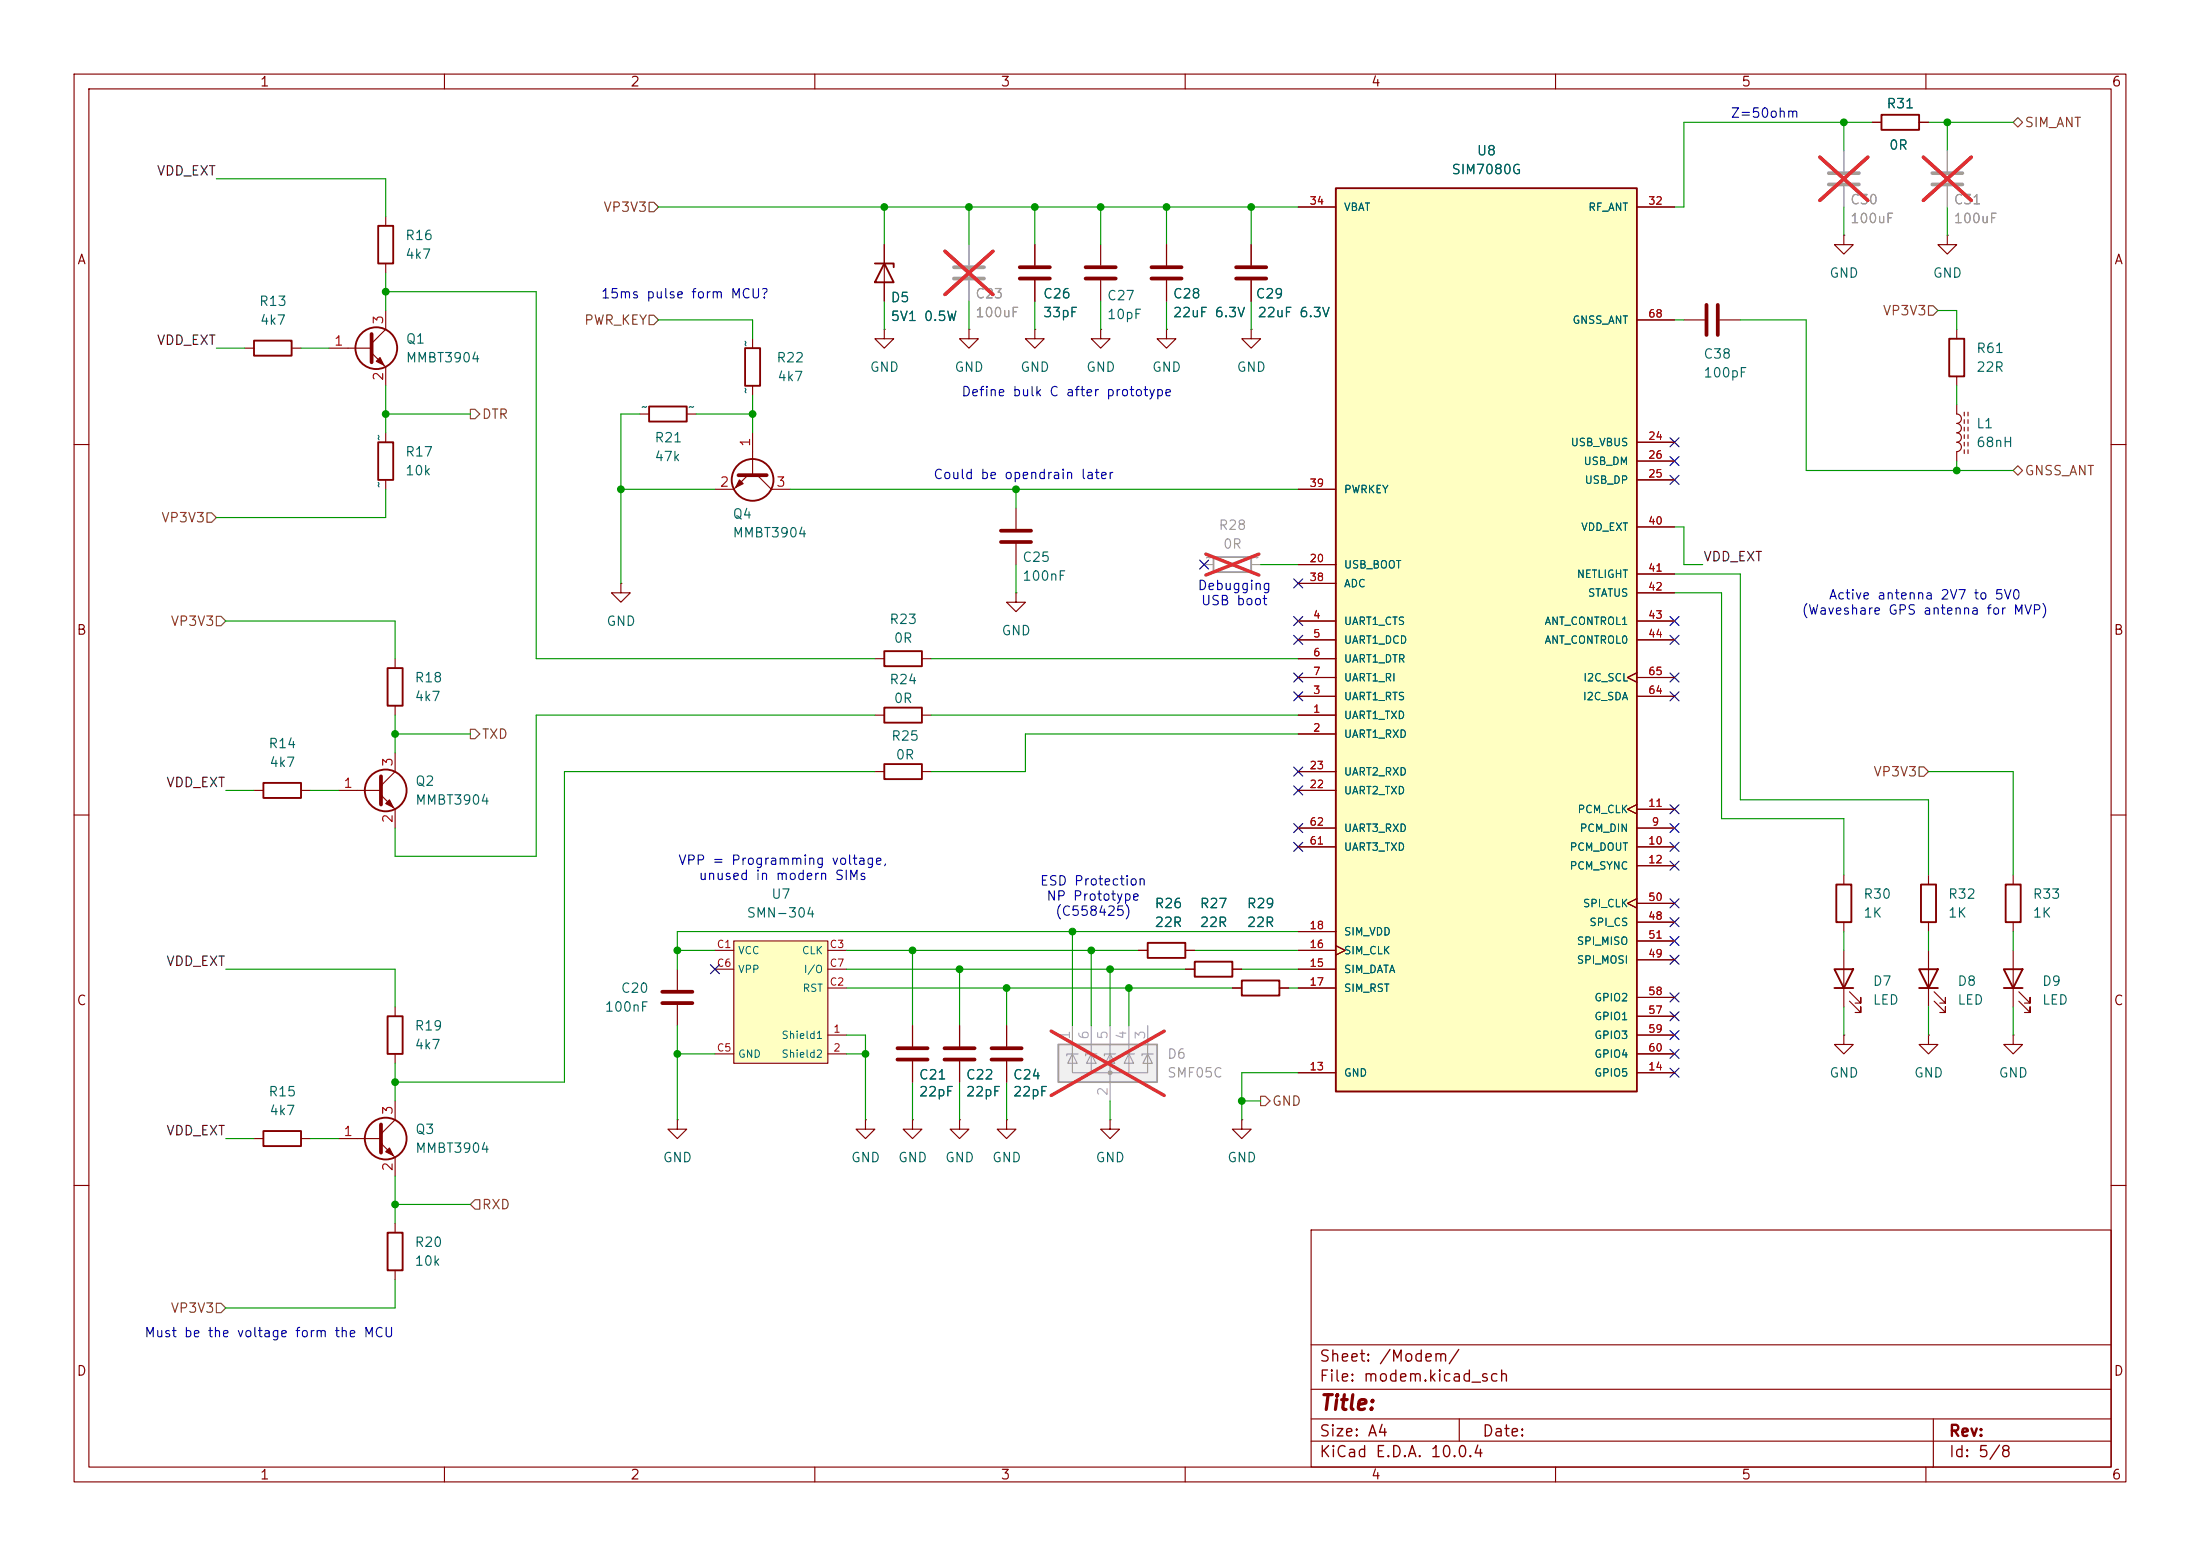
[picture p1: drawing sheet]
<svg xmlns="http://www.w3.org/2000/svg" width="297mm" height="210mm" viewBox="0 0 297 210" stroke-linecap="round" stroke-linejoin="round" font-family="sans-serif">
<g fill="none" stroke="#840000" stroke-width=".15">
<path d="M10 10h277v190h-277zM12 12h273v186h-273zM60 10v2M110 10v2M160 10v2M210 10v2M252.7 16.5h1.3M259.1 16.5h1.2M260 10v2M52.1 29.2v1.3M52.1 35.6v1.2M248.9 31.8v1.2h1.3l-1.3 1.3-1.3-1.3h1.3"/>
<path d="M248.9 31.8h.1M262.9 31.8v1.2h1.3l-1.3 1.3-1.3-1.3h1.3M262.9 31.8h.1M33 47h1.3M39.4 47h1.2M44.4 47h5.8M50.2 47.6l1.9 1.9v2.6M52.1 41.9v2.6l-1.9 1.9M101.6 58.4v5.7M130.8 44.5v1.2h1.3l-1.3 1.3-1.3-1.3h1.3M130.8 44.5h.1M139.7 44.5v1.2h1.3l-1.3 1.3-1.3-1.3h1.3"/>
<path d="M139.7 44.5h.1M148.6 44.5v1.2h1.3l-1.3 1.3-1.3-1.3h1.3M148.6 44.5h.1M157.5 44.5v1.2h1.2l-1.2 1.3-1.3-1.3h1.3M157.5 44.5h.1M168.9 44.5v1.2h1.3l-1.3 1.3-1.3-1.3h1.3M168.9 44.5h.1M10 60h2M101 64.1l-1.9 1.9h-2.6M102.2 64.1l1.9 1.9h2.6M285 60h2M10 110h2"/>
<path d="M45.7 106.7h5.7M51.4 107.3l1.9 1.9v2.6M53.3 101.6v2.5l-1.9 1.9M285 110h2M91.4 130.8v2.8M91.4 135.6v2.8M135.9 138.4v2.8M248.9 139.7v1.3h1.3l-1.3 1.2-1.3-1.2h1.3M248.9 139.7h.1M248.9 128.3v7.6M249.7 135.1l1.5 1.6v-.8v.8h-.8M249.7 133.9l1.5 1.5v-.8v.8h-.8"/>
<path d="M260.3 139.7v1.3h1.3l-1.3 1.2-1.2-1.2h1.2M260.3 139.7h.1M260.3 128.3v7.6M261.1 135.1l1.5 1.6v-.8v.8h-.7M261.1 133.9l1.5 1.5v-.8v.8h-.7M91.4 151.1v1.3h1.3l-1.3 1.3-1.2-1.3h1.2M91.4 151.1h.1M135.9 143.3v2.8M10 160h2M177 166h108v32h-108zM285 160h2M60 198v2"/>
<path d="M110 198v2M160 198v2M177 194.5h108M177 191.5h108M177 187.5h108M177 181.5h108M197 191.5v3M210 198v2M260 198v2M261 191.5v6.5"/>
</g>
<path d="M50.2 45.1v3.8M99.7 64.1h3.8M51.4 104.8v3.8M89.4 133.9h4.1M89.4 135.4h4.1M133.9 141.5h4M133.9 143h4" fill="none" stroke="#840000" stroke-width=".51"/>
<g fill="none" stroke="#840000" stroke-width=".25">
<path d="M254 15.5h5.1v2h-5.1zM51.1 30.5h2v5.1h-2zM34.3 46h5.1v2h-5.1zM247.6 130.8h2.6l-1.3 2.6zM247.6 133.4h2.6M259.1 130.8h2.5l-1.3 2.6zM259.1 133.4h2.5"/>
<circle cx="50.8" cy="47" r="2.82"/>
<circle cx="101.6" cy="64.8" r="2.82"/>
<circle cx="52.1" cy="106.7" r="2.82"/>
</g>
<path d="M246.9 23.4h4.1M246.9 24.9h4.1" fill="none" stroke="#a1a1a1" stroke-width=".51"/>
<path d="M248.9 20.3v2.8M248.9 25.1v2.8" fill="none" stroke="#a1a1a1" stroke-width=".15"/>
<path d="M245.7 21.2l6.5 5.9M252.2 21.2l-6.5 5.9" fill="none" stroke="#e12e31" stroke-width=".46"/>
<g fill="#840000" stroke="#840000" stroke-width=".15">
<path d="M52.1 108.5l.5-.5 .5 1z"/>
<path d="M51.3 48.3l.5 1-1-.5z"/>
<path d="M99.8 64.8l.5 .5-1 .5z"/>
</g>
<path d="M180.3 25.4h40.7v121.9h-40.7z" fill="#ffffc2"/>
<g fill="none" stroke="#840000" stroke-width=".25">
<path d="M180.3 25.4h40.7v121.9h-40.7zM51.1 59.7h2v5.1h-2zM100.6 47h2v5.1h-2zM263.1 45.7h2.1v5.1h-2.1zM52.3 90.2h2.1v5.1h-2.1zM52.3 137.2h2.1v5h-2.1z"/>
<circle cx="52.1" cy="153.7" r="2.82"/>
</g>
<g fill="none" stroke="#840000" stroke-width=".15">
<path d="M175.3 27.9h5M221 27.9h5.1M52.1 58.4v1.3M101.6 45.7v1.3M101.6 52.1v1.2M221 59.7h5.1M221 43.2h5.1M264.2 54.6v1.3a.63 .63 0 0 1 .6 .6 .63 .63 0 0 1-.6 .6 .64 .64 0 0 1 .6 .7 .64 .64 0 0 1-.6 .6 .64 .64 0 0 1 .6 .6 .64 .64 0 0 1-.6 .7M264.2 59.7a.63 .63 0 0 1 .6 .6 .63 .63 0 0 1-.6 .7v1.2M264.2 44.5v1.2M264.2 50.8v1.3M265.2 55.6v.5"/>
<path d="M265.2 56.6v.6M265.2 57.7v.5M265.2 58.7v.5M265.2 59.7v.5M265.7 55.6v.5M265.7 56.6v.6M265.7 57.7v.5M265.7 58.7v.5M265.7 59.7v.5M52.1 64.8v1.2M83.8 78.7v1.3h1.3l-1.3 1.3-1.3-1.3h1.3M83.8 78.7h.1"/>
<path d="M175.3 76.2h5M175.3 78.7h5M175.3 66h5M221 64.8h5.1M221 62.2h5.1M221 71.1h5.1M221 77.5h5.1M265.2 60.7v.5M265.7 60.7v.5M53.3 88.9v1.3M53.3 95.3v1.2M175.3 96.5h5"/>
<path d="M175.3 99.1h5M175.3 94h5M175.3 83.8h5M175.3 86.4h5M175.3 88.9h5M175.3 91.4h5M221 90.8l-1.3 .6 1.3 .7M221 94h5.1M221 83.8h5.1M221 86.4h5.1M221 91.4h5.1M221 80h5.1"/>
<path d="M175.3 111.8h5M175.3 114.3h5M175.3 106.7h5M175.3 104.1h5M221 108.6l-1.3 .6 1.3 .7M221 111.8h5.1M221 114.3h5.1M221 109.2h5.1M221 116.8h5.1M53.3 135.9v1.3M129.5 138.4v2.8M175.3 130.8h5"/>
<path d="M175.3 128.3h5M175.3 133.4h5M175.3 125.7h5M180.3 127.6l1.3 .7-1.3 .6M221 121.3l-1.3 .6 1.3 .7M221 124.5h5.1M221 129.5h5.1M221 121.9h5.1M221 127h5.1M221 137.2h5.1M221 134.6h5.1M221 139.7h5.1"/>
<path d="M45.7 153.7h5.7M51.4 154.3l1.9 1.9v2.6M53.3 142.2v1.3M53.3 148.6v2.5l-1.9 1.9M129.5 143.3v2.8M175.3 144.8h5M221 144.8h5.1M221 142.2h5.1"/>
</g>
<path d="M260.9 23.4h4M260.9 24.9h4" fill="none" stroke="#a1a1a1" stroke-width=".51"/>
<path d="M262.9 20.3v2.8M262.9 25.1v2.8" fill="none" stroke="#a1a1a1" stroke-width=".15"/>
<path d="M259.7 21.2l6.4 5.9M266.1 21.2l-6.4 5.9" fill="none" stroke="#e12e31" stroke-width=".46"/>
<path d="M51.4 151.8v3.8M127.5 141.5h4.1M127.5 143h4.1" fill="none" stroke="#840000" stroke-width=".51"/>
<path d="M52.1 155.4l.5-.5 .5 1.1z" fill="#840000" stroke="#840000" stroke-width=".15"/>
<path d="M99.1 127h12.7v16.5h-12.7z" fill="#ffffc2"/>
<g fill="none" stroke="#840000" stroke-width=".15">
<path d="M86.4 55.9h1.2M92.7 55.9h1.3M227.3 43.2h2.8M232.2 43.2h2.7M137.2 68.6v2.8M137.2 73.4v2.8M118.1 96.5h1.3M118.1 88.9h1.3M124.5 96.5h1.2M124.5 88.9h1.2M137.2 80v1.3h1.2l-1.2 1.3-1.3-1.3h1.3M137.2 80h.1"/>
<path d="M34.3 106.7h1.3M40.6 106.7h1.3M118.1 104.1h1.3M124.5 104.1h1.2M271.8 118.1v1.3M96.5 128.3h2.6M96.5 130.8h2.6M99.1 127h12.7v16.5h-12.7zM111.8 139.7h2.5M111.8 128.3h2.5M111.8 133.4h2.5M111.8 130.8h2.5"/>
<path d="M271.8 139.7v1.3h1.2l-1.2 1.2-1.3-1.2h1.3M271.8 139.7h.1M271.8 124.5v1.2M271.8 128.3v7.6M272.5 135.1l1.6 1.6v-.8v.8h-.8M272.5 133.9l1.6 1.5v-.8v.8h-.8M34.3 153.7h1.3M40.6 153.7h1.3M96.5 142.2h2.6M111.8 142.2h2.5M116.8 151.1v1.3h1.3l-1.3 1.3-1.2-1.3h1.2M116.8 151.1h.1"/>
<path d="M123.2 151.1v1.3h1.3l-1.3 1.3-1.3-1.3h1.3M123.2 151.1h.1M135.9 151.1v1.3h1.3l-1.3 1.3-1.3-1.3h1.3M135.9 151.1h.1M149.9 151.1v1.3h1.2l-1.2 1.3-1.3-1.3h1.3M149.9 151.1h.1M167.6 151.1v1.3h1.3l-1.3 1.3-1.2-1.3h1.2M167.6 151.1h.1M53.3 165.1v1.3M53.3 171.5v1.2"/>
</g>
<path d="M87.6 54.9h5.1v2h-5.1zM119.4 95.5h5.1v2h-5.1zM119.4 87.9h5.1v2h-5.1zM35.6 105.7h5v2h-5zM119.4 103.1h5.1v2.1h-5.1zM270.8 119.4h2v5.1h-2zM270.5 130.8h2.5l-1.2 2.6zM270.5 133.4h2.5M35.6 152.7h5v2h-5zM52.3 166.4h2.1v5.1h-2.1z" fill="none" stroke="#840000" stroke-width=".25"/>
<path d="M230.4 41.1v4.1M231.9 41.1v4.1M135.1 71.6h4.1M135.1 73.2h4.1" fill="none" stroke="#840000" stroke-width=".51"/>
<path d="M163.8 75.2h5.1v2h-5.1z" fill="none" stroke="#a1a1a1" stroke-width=".25"/>
<path d="M162.6 76.2h1.2M168.9 76.2h1.3" fill="none" stroke="#a1a1a1" stroke-width=".15"/>
<path d="M162.8 74.8l7.2 2.8M170 74.8l-7.2 2.8" fill="none" stroke="#e12e31" stroke-width=".46"/>
<path d="M142.9 141h13.3v5.1h-13.3z" fill="#f0f0f0"/>
<path d="M142.9 141h13.3v5.1h-13.3z" fill="none" stroke="#a1a1a1" stroke-width=".25"/>
<g fill="none" stroke="#a1a1a1" stroke-width=".15">
<path d="M130.8 33v2.8M130.8 37.8v2.8M248.9 20.3v2.8M248.9 25.1v2.8M262.9 20.3v2.8M262.9 25.1v2.8M144.8 138.4v3.8M147.3 138.4v6.4M149.9 138.4v3.8M152.4 138.4v3.8M154.9 138.4v3.8M144.8 142.2v2.6h5.1v-2.6"/>
<path d="M144.8 142.2l.6 1.3h-1.3zM145.5 142.2h-1.5v.3M147.3 142.2l.7 1.3h-1.3zM148.1 142.2h-1.5v.3M149.9 142.2l.6 1.3h-1.3zM150.6 142.2h-1.5v.3M152.4 142.2v2.6h-2.5v3.8M152.4 142.2l.6 1.3h-1.2zM153.2 142.2h-1.6v.3M154.9 142.2v2.6h-2.5M154.9 142.2l.7 1.3h-1.3zM155.7 142.2h-1.5v.3"/>
</g>
<circle cx="149.9" cy="144.8" r=".25" fill="#a1a1a1" stroke="#a1a1a1" stroke-width=".15"/>
<path d="M127.6 33.9l6.4 5.9M134 33.9l-6.4 5.9M245.7 21.2l6.5 5.9M252.2 21.2l-6.5 5.9M259.7 21.2l6.4 5.9M266.1 21.2l-6.4 5.9M141.9 139.2l15.3 8.7M157.2 139.2l-15.3 8.7" fill="none" stroke="#e12e31" stroke-width=".46"/>
<path d="M118.1 35.6h2.5v.5M119.4 35.6l1.2 2.5h-2.5zM247.9 119.4h2v5.1h-2zM259.3 119.4h2.1v5.1h-2.1zM154.9 127.3h5.1v2h-5.1zM161.3 129.8h5.1v2h-5.1zM167.6 132.3h5.1v2.1h-5.1z" fill="none" stroke="#840000" stroke-width=".25"/>
<g fill="none" stroke="#840000" stroke-width=".15">
<path d="M252.7 16.5h1.3M259.1 16.5h1.2M119.4 33v7.6M139.7 33v2.8M139.7 37.8v2.8M148.6 33v2.8M148.6 37.8v2.8M157.5 33v2.8M157.5 37.8v2.8M168.9 33v2.8M168.9 37.8v2.8M175.3 27.9h5"/>
<path d="M221 27.9h5.1M119.4 44.5v1.2h1.2l-1.2 1.3-1.3-1.3h1.3M119.4 44.5h.1M221 59.7h5.1M221 43.2h5.1M175.3 76.2h5M175.3 78.7h5M175.3 66h5M221 64.8h5.1M221 62.2h5.1M221 71.1h5.1M221 77.5h5.1"/>
<path d="M175.3 96.5h5M175.3 99.1h5M175.3 94h5M175.3 83.8h5M175.3 86.4h5M175.3 88.9h5M175.3 91.4h5M221 90.8l-1.3 .6 1.3 .7M221 94h5.1M221 83.8h5.1M221 86.4h5.1M221 91.4h5.1"/>
<path d="M221 80h5.1M175.3 111.8h5M175.3 114.3h5M175.3 106.7h5M175.3 104.1h5M221 108.6l-1.3 .6 1.3 .7M221 111.8h5.1M221 114.3h5.1M221 109.2h5.1M221 116.8h5.1M248.9 118.1v1.3M260.3 118.1v1.3"/>
<path d="M123.2 138.4v2.8M129.5 138.4v2.8M135.9 138.4v2.8M153.7 128.3h1.2M160 128.3h1.3M160 130.8h1.3M166.4 133.4h1.2M166.4 130.8h1.2M172.7 133.4h1.3M175.3 128.3h5M175.3 133.4h5M175.3 130.8h5"/>
<path d="M175.3 125.7h5M180.3 127.6l1.3 .7-1.3 .6M221 121.3l-1.3 .6 1.3 .7M221 124.5h5.1M221 129.5h5.1M221 121.9h5.1M221 127h5.1M221 137.2h5.1M221 134.6h5.1M221 139.7h5.1M248.9 124.5v1.2M260.3 124.5v1.2"/>
<path d="M123.2 143.3v2.8M129.5 151.1v1.3h1.3l-1.3 1.3-1.2-1.3h1.2M129.5 151.1h.1M129.5 143.3v2.8M135.9 143.3v2.8M175.3 144.8h5M221 144.8h5.1M221 142.2h5.1"/>
</g>
<path d="M137.7 36.1h4M137.7 37.6h4M146.6 36.1h4M146.6 37.6h4M155.4 36.1h4.1M155.4 37.6h4.1M166.9 36.1h4M166.9 37.6h4M121.2 141.5h4M121.2 143h4" fill="none" stroke="#840000" stroke-width=".51"/>
<path d="M128.8 36.1h4M128.8 37.6h4" fill="none" stroke="#a1a1a1" stroke-width=".51"/>
<g fill="none" stroke="#725600" stroke-width=".15">
<path d="M271.8 16.5l.6-.6 .6 .6-.6 .6zM87.6 27.3h.7l.6 .6-.6 .7h-.7zM63.5 55.2h.6l.7 .7-.7 .6h-.6zM87.6 42.5h.7l.6 .7-.6 .6h-.7zM260.3 41.3h.7l.6 .6-.6 .6h-.7zM27.9 69.2h.7l.6 .7-.6 .6h-.7zM272.4 62.9l.6 .6-.6 .6-.6-.6zM29.2 83.2h.6l.7 .6-.7 .7h-.6zM63.5 98.4h.6l.7 .7-.7 .6h-.6zM259.1 103.5h.6l.6 .6-.6 .7h-.6zM170.2 148h.6l.6 .6-.6 .6h-.6zM29.2 175.9h.6l.7 .6-.7 .7h-.6z"/>
<path d="M64.1 161.9h.7v1.3h-.7l-.6-.6z"/>
</g>
<g fill="none" stroke="#009600" stroke-width=".15">
<path d="M248.9 16.5v3.8M252.7 16.5h-25.4v11.4h-1.2M260.3 16.5h11.5M262.9 16.5v3.8M29.2 24.1h22.9v5.1M52.1 39.4h20.3v49.5h45.7M52.1 36.8v5.1M88.9 27.9h86.4M119.4 27.9v5.1M130.8 27.9v5.1M139.7 27.9v5.1M148.6 27.9v5.1"/>
<path d="M157.5 27.9v5.1M168.9 27.9v5.1M248.9 27.9v3.9M262.9 27.9v3.9M29.2 47h3.8M40.6 47h3.8M52.1 55.9h11.4M52.1 52.1v6.3M86.4 55.9h-2.6v22.8M88.9 43.2h12.7v2.5M94 55.9h7.6M101.6 53.3v5.1"/>
<path d="M119.4 40.6v3.9M130.8 40.6v3.9M139.7 40.6v3.9M148.6 40.6v3.9M157.5 40.6v3.9M168.9 40.6v3.9M226.1 43.2h1.2M234.9 43.2h8.9v20.3h28M261.6 41.9h2.6v2.6M264.2 52.1v2.5M52.1 66v3.9h-22.9M83.8 66h12.7"/>
<path d="M106.7 66h68.6M137.2 66v2.6M137.2 76.2v3.8M170.2 76.2h5.1M226.1 71.1h1.2v5.1h2.6M226.1 77.5h8.8v30.5h25.4v10.1M264.2 62.2v1.3M30.5 83.8h22.8v5.1M53.3 96.5v5.1M53.3 99.1h10.2M118.1 96.5h-45.7v19.1h-19.1v-3.8M125.7 88.9h49.6"/>
<path d="M125.7 96.5h49.6M175.3 99.1h-36.9v5h-12.7M226.1 80h6.3v30.5h16.5v7.6M30.5 106.7h3.8M41.9 106.7h3.8M118.1 104.1h-41.9v42h-22.9M260.3 104.1h11.5v14M30.5 130.8h22.8v5.1M91.4 128.3h5.1M91.4 138.4v12.7M114.3 133.4h52.1M114.3 139.7h2.5v11.4"/>
<path d="M114.3 128.3h39.4M114.3 130.8h45.7M123.2 128.3v10.1M129.5 130.8v7.6M135.9 133.4v5M144.8 125.7v12.7M147.3 128.3v10.1M149.9 130.8v7.6M152.4 133.4v5M161.3 128.3h14M167.6 130.8h7.7M174 133.4h1.3"/>
<path d="M175.3 125.7h-83.9v5.1M248.9 125.7v2.6M248.9 135.9v3.8M260.3 125.7v2.6M260.3 135.9v3.8M271.8 125.7v2.6M271.8 135.9v3.8M30.5 153.7h3.8M41.9 153.7h3.8M53.3 143.5v5.1M53.3 158.8v6.3M91.4 142.2h5.1"/>
<path d="M114.3 142.2h2.5M123.2 146.1v5M129.5 146.1v5M135.9 146.1v5M149.9 148.6v2.5M167.6 148.6h2.6M175.3 144.8h-7.7v6.3M53.3 172.7v3.8h-22.8M53.3 162.6h10.2"/>
</g>
<g fill="none" stroke="#000084" stroke-width=".15">
<path d="M225.5 59.1l1.2 1.2M226.7 59.1l-1.2 1.2M162 75.6l1.2 1.2M163.2 75.6l-1.2 1.2M174.7 78.1l1.2 1.2M175.9 78.1l-1.2 1.2M225.5 61.6l1.2 1.2M225.5 64.2l1.2 1.2M226.7 61.6l-1.2 1.2M226.7 64.2l-1.2 1.2M174.7 90.8l1.2 1.2M174.7 93.4l1.2 1.2"/>
<path d="M174.7 85.8l1.2 1.2M174.7 83.2l1.2 1.2M175.9 90.8l-1.2 1.2M175.9 93.4l-1.2 1.2M175.9 85.8l-1.2 1.2M175.9 83.2l-1.2 1.2M225.5 83.2l1.2 1.2M225.5 93.4l1.2 1.2M225.5 85.8l1.2 1.2M225.5 90.8l1.2 1.2M226.7 83.2l-1.2 1.2M226.7 93.4l-1.2 1.2"/>
<path d="M226.7 85.8l-1.2 1.2M226.7 90.8l-1.2 1.2M174.7 103.5l1.2 1.2M174.7 111.2l1.2 1.2M174.7 106.1l1.2 1.2M174.7 113.7l1.2 1.2M175.9 103.5l-1.2 1.2M175.9 111.2l-1.2 1.2M175.9 106.1l-1.2 1.2M175.9 113.7l-1.2 1.2M225.5 116.2l1.2 1.2M225.5 113.7l1.2 1.2"/>
<path d="M225.5 111.2l1.2 1.2M225.5 108.6l1.2 1.2M226.7 116.2l-1.2 1.2M226.7 113.7l-1.2 1.2M226.7 111.2l-1.2 1.2M226.7 108.6l-1.2 1.2M95.9 130.2l1.2 1.2M97.1 130.2l-1.2 1.2M225.5 121.3l1.2 1.2M225.5 139.1l1.2 1.2M225.5 128.9l1.2 1.2M225.5 123.9l1.2 1.2"/>
<path d="M225.5 126.4l1.2 1.2M225.5 136.6l1.2 1.2M225.5 134l1.2 1.2M226.7 121.3l-1.2 1.2M226.7 139.1l-1.2 1.2M226.7 128.9l-1.2 1.2M226.7 123.9l-1.2 1.2M226.7 126.4l-1.2 1.2M226.7 136.6l-1.2 1.2M226.7 134l-1.2 1.2M225.5 141.6l1.2 1.2M225.5 144.2l1.2 1.2"/>
<path d="M226.7 141.6l-1.2 1.2M226.7 144.2l-1.2 1.2"/>
</g>
<g fill="#009600" stroke="#009600" stroke-width=".14">
<circle cx="262.9" cy="16.5" r=".46"/>
<circle cx="264.2" cy="63.5" r=".46"/>
<circle cx="248.9" cy="16.5" r=".46"/>
<circle cx="168.9" cy="27.9" r=".46"/>
<circle cx="148.6" cy="27.9" r=".46"/>
<circle cx="157.5" cy="27.9" r=".46"/>
<circle cx="139.7" cy="27.9" r=".46"/>
<circle cx="130.8" cy="27.9" r=".46"/>
<circle cx="147.3" cy="128.3" r=".46"/>
<circle cx="149.9" cy="130.8" r=".46"/>
<circle cx="144.8" cy="125.7" r=".46"/>
<circle cx="152.4" cy="133.4" r=".46"/>
<circle cx="167.6" cy="148.6" r=".46"/>
<circle cx="52.1" cy="55.9" r=".46"/>
<circle cx="53.3" cy="99.1" r=".46"/>
<circle cx="52.1" cy="39.4" r=".46"/>
<circle cx="137.2" cy="66" r=".46"/>
<circle cx="116.8" cy="142.2" r=".46"/>
<circle cx="135.9" cy="133.4" r=".46"/>
<circle cx="129.5" cy="130.8" r=".46"/>
<circle cx="123.2" cy="128.3" r=".46"/>
<circle cx="91.4" cy="142.2" r=".46"/>
<circle cx="91.4" cy="128.3" r=".46"/>
<circle cx="119.4" cy="27.9" r=".46"/>
<circle cx="101.6" cy="55.9" r=".46"/>
<circle cx="83.8" cy="66" r=".46"/>
<circle cx="53.3" cy="162.6" r=".46"/>
<circle cx="53.3" cy="146.1" r=".46"/>
</g>
<text font-size="2" fill="#840000" x="178" y="190.8">Title:</text>
<g font-size="1.5" fill="#840000">
<text x="178" y="184.2">Sheet: /Modem/</text>
<text x="178" y="186.9">File: modem.kicad_sch</text>
<text x="178" y="197.1">KiCad E.D.A. 10.0.4</text>
<text x="178" y="194.3">Size: A4</text>
<text x="200" y="194.3">Date:</text>
<text x="263" y="194.3">Rev:</text>
<text x="263" y="197.1">Id: 5/8</text>
</g>
<g font-size="1.3" fill="#840000">
<text x="35" y="12">1</text>
<text x="85" y="12">2</text>
<text x="135" y="12">3</text>
<text x="185" y="12">4</text>
<text x="235" y="12">5</text>
<text x="285" y="12">6</text>
<text x="10.3" y="36">A</text>
<text x="285.3" y="36">A</text>
<text x="10.3" y="86">B</text>
<text x="285.3" y="86">B</text>
<text x="10.3" y="136">C</text>
<text x="285.3" y="136">C</text>
<text x="10.3" y="186">D</text>
<text x="285.3" y="186">D</text>
<text x="35" y="200">1</text>
<text x="85" y="200">2</text>
<text x="135" y="200">3</text>
<text x="185" y="200">4</text>
<text x="235" y="200">5</text>
<text x="285" y="200">6</text>
</g>
<g font-size="1.3" fill="#0000c2">
<text x="233.6" y="16.2">Z=50ohm</text>
<text x="81" y="40.6">15ms pulse form MCU?</text>
<text x="129.7" y="53.8">Define bulk C after prototype</text>
<text x="125.9" y="65">Could be opendrain later</text>
<text x="161.6" y="80">Debugging</text>
<text x="162" y="82">USB boot</text>
<text x="243.1" y="83.3">(Waveshare GPS antenna for MVP)</text>
<text x="246.8" y="81.2">Active antenna 2V7 to 5V0</text>
<text x="91.5" y="117">VPP = Programming voltage,</text>
<text x="94.2" y="119.1">unused in modern SIMs</text>
<text x="140.3" y="119.8">ESD Protection</text>
<text x="141.2" y="121.9">NP Prototype</text>
<text x="142.4" y="123.9">(C558425)</text>
<text x="19.4" y="180.8">Must be the voltage form the MCU</text>
</g>
<g font-size="1.3" fill="#006464">
<text x="254.6" y="14.9">R31</text>
<text x="195.9" y="23.8">SIM7080G</text>
<text x="199.3" y="21.3">U8</text>
<text x="254.9" y="20.5">0R</text>
<text x="54.6" y="35.3">4k7</text>
<text x="54.6" y="32.7">R16</text>
<text x="34.9" y="41.6">R13</text>
<text x="120.2" y="41.1">D5</text>
<text x="140.7" y="40.6">C26</text>
<text x="149.4" y="40.8">C27</text>
<text x="158.3" y="40.6">C28</text>
<text x="169.4" y="40.6">C29</text>
<text x="246.9" y="37.8">GND</text>
<text x="260.9" y="37.8">GND</text>
<text x="35" y="44.2">4k7</text>
<text x="54.7" y="46.7">Q1</text>
<text x="101.6" y="46.9" transform="rotate(-90 101.6 46.9)">~</text>
<text x="120.2" y="43.6">5V1 0.5W</text>
<text x="140.7" y="43.1">33pF</text>
<text x="149.4" y="43.4">10pF</text>
<text x="158.3" y="43.1">22uF 6.3V</text>
<text x="169.7" y="43.1">22uF 6.3V</text>
<text x="266.7" y="48">R61</text>
<text x="54.7" y="49.2">MMBT3904</text>
<text x="101.6" y="53.3" transform="rotate(-90 101.6 53.3)">~</text>
<text x="104.7" y="49.2">R22</text>
<text x="104.9" y="51.8">4k7</text>
<text x="117.3" y="50.5">GND</text>
<text x="128.8" y="50.5">GND</text>
<text x="137.7" y="50.5">GND</text>
<text x="146.6" y="50.5">GND</text>
<text x="155.4" y="50.5">GND</text>
<text x="166.9" y="50.5">GND</text>
<text x="229.9" y="51.3">100pF</text>
<text x="229.9" y="48.7">C38</text>
<text x="266.7" y="50.5">22R</text>
<text x="52" y="59.6" transform="rotate(-90 52 59.6)">~</text>
<text x="86.4" y="55.9">~</text>
<text x="92.8" y="55.9">~</text>
<text x="266.7" y="58.1">L1</text>
<text x="52" y="66" transform="rotate(-90 52 66)">~</text>
<text x="54.6" y="64.5">10k</text>
<text x="54.6" y="61.9">R17</text>
<text x="88.3" y="62.6">47k</text>
<text x="88.3" y="60">R21</text>
<text x="266.7" y="60.7">68nH</text>
<text x="98.8" y="70.3">Q4</text>
<text x="98.8" y="72.9">MMBT3904</text>
<text x="137.9" y="76.2">C25</text>
<text x="137.9" y="78.7">100nF</text>
<text x="81.8" y="84.8">GND</text>
<text x="120" y="84.5">R23</text>
<text x="120.6" y="87.1">0R</text>
<text x="135.1" y="86.1">GND</text>
<text x="55.9" y="95">4k7</text>
<text x="55.9" y="92.4">R18</text>
<text x="120" y="92.7">R24</text>
<text x="120.6" y="95.2">0R</text>
<text x="36.2" y="101.3">R14</text>
<text x="120.2" y="100.3">R25</text>
<text x="36.3" y="103.8">4k7</text>
<text x="56" y="106.4">Q2</text>
<text x="120.8" y="102.8">0R</text>
<text x="56" y="108.9">MMBT3904</text>
<text x="100.7" y="124.2">SMN-304</text>
<text x="104" y="121.6">U7</text>
<text x="155.8" y="122.9">R26</text>
<text x="155.8" y="125.4">22R</text>
<text x="161.9" y="122.9">R27</text>
<text x="161.9" y="125.4">22R</text>
<text x="168.2" y="122.9">R29</text>
<text x="168.2" y="125.4">22R</text>
<text x="251.5" y="124.2">1K</text>
<text x="251.5" y="121.6">R30</text>
<text x="262.9" y="124.2">1K</text>
<text x="262.9" y="121.6">R32</text>
<text x="274.3" y="124.2">1K</text>
<text x="274.3" y="121.6">R33</text>
<text x="81.6" y="136.9">100nF</text>
<text x="83.7" y="134.3">C20</text>
<text x="252.7" y="133.4">D7</text>
<text x="252.7" y="135.9">LED</text>
<text x="264.2" y="133.4">D8</text>
<text x="264.2" y="135.9">LED</text>
<text x="275.6" y="133.4">D9</text>
<text x="275.6" y="135.9">LED</text>
<text x="55.9" y="141.9">4k7</text>
<text x="55.9" y="139.4">R19</text>
<text x="36.2" y="148.3">R15</text>
<text x="124" y="146">C21</text>
<text x="124" y="148.3">22pF</text>
<text x="130.3" y="146">C22</text>
<text x="130.3" y="148.3">22pF</text>
<text x="136.7" y="146">C24</text>
<text x="136.7" y="148.3">22pF</text>
<text x="246.9" y="145.8">GND</text>
<text x="258.3" y="145.8">GND</text>
<text x="269.7" y="145.8">GND</text>
<text x="36.3" y="150.8">4k7</text>
<text x="56" y="153.4">Q3</text>
<text x="56" y="155.9">MMBT3904</text>
<text x="89.4" y="157.2">GND</text>
<text x="114.8" y="157.2">GND</text>
<text x="121.2" y="157.2">GND</text>
<text x="127.5" y="157.2">GND</text>
<text x="133.9" y="157.2">GND</text>
<text x="147.8" y="157.2">GND</text>
<text x="165.6" y="157.2">GND</text>
<text x="55.9" y="171.2">10k</text>
<text x="55.9" y="168.6">R20</text>
</g>
<g font-size="1.3" fill="#725600">
<text x="273.2" y="17.5">SIM_ANT</text>
<text x="81.4" y="28.9">VP3V3</text>
<text x="78.8" y="44.2">PWR_KEY</text>
<text x="254.1" y="42.9">VP3V3</text>
<text x="65" y="56.9">DTR</text>
<text x="273.2" y="64.5">GNSS_ANT</text>
<text x="21.7" y="70.8">VP3V3</text>
<text x="23" y="84.8">VP3V3</text>
<text x="65" y="100">TXD</text>
<text x="252.8" y="105.1">VP3V3</text>
<text x="171.6" y="149.6">GND</text>
<text x="65" y="163.5">RXD</text>
<text x="23" y="177.5">VP3V3</text>
</g>
<g font-size="1.3" fill="#0f0f0f">
<text x="21.1" y="24">VDD_EXT</text>
<text x="21.1" y="46.9">VDD_EXT</text>
<text x="229.9" y="76.1">VDD_EXT</text>
<text x="22.4" y="106.6">VDD_EXT</text>
<text x="22.4" y="130.7">VDD_EXT</text>
<text x="22.4" y="153.5">VDD_EXT</text>
</g>
<g font-size="1.3" fill="#989898">
<text x="249.7" y="27.9">C30</text>
<text x="263.7" y="27.9">C31</text>
<text x="249.7" y="30.4">100uF</text>
<text x="263.7" y="30.4">100uF</text>
<text x="131.6" y="40.6">C23</text>
<text x="131.8" y="37.2" transform="rotate(-90 131.8 37.2)">~</text>
<text x="131.6" y="43.1">100uF</text>
<text x="164.4" y="71.8">R28</text>
<text x="162.6" y="76.2">~</text>
<text x="165" y="74.4">0R</text>
<text x="169" y="76.2">~</text>
<text x="157.5" y="143.2">D6</text>
<text x="157.5" y="145.8">SMF05C</text>
</g>
<g font-size="1.3" fill="#a90000">
<text x="45" y="47">1</text>
<text x="52" y="43.9" transform="rotate(-90 52 43.9)">3</text>
<text x="52" y="51.5" transform="rotate(-90 52 51.5)">2</text>
<text x="101.6" y="60.4" transform="rotate(-90 101.6 60.4)">1</text>
<text x="97.1" y="66">2</text>
<text x="104.7" y="66">3</text>
<text x="46.3" y="106.7">1</text>
<text x="53.3" y="103.6" transform="rotate(-90 53.3 103.6)">3</text>
<text x="53.3" y="111.2" transform="rotate(-90 53.3 111.2)">2</text>
<text x="46.3" y="153.6">1</text>
<text x="53.3" y="150.6" transform="rotate(-90 53.3 150.6)">3</text>
<text x="53.3" y="158.2" transform="rotate(-90 53.3 158.2)">2</text>
</g>
<g font-size="1.3" fill="#aaa">
<text x="144.8" y="140.4" transform="rotate(-90 144.8 140.4)">1</text>
<text x="147.3" y="140.4" transform="rotate(-90 147.3 140.4)">6</text>
<text x="149.8" y="140.4" transform="rotate(-90 149.8 140.4)">5</text>
<text x="152.4" y="140.4" transform="rotate(-90 152.4 140.4)">4</text>
<text x="154.9" y="140.4" transform="rotate(-90 154.9 140.4)">3</text>
<text x="149.8" y="148" transform="rotate(-90 149.8 148)">2</text>
</g>
<g font-size="1" fill="#a90000">
<text x="176.7" y="27.9">34</text>
<text x="222.4" y="27.9">32</text>
<text x="222.4" y="43.1">68</text>
<text x="222.4" y="59.6">24</text>
<text x="176.7" y="66">39</text>
<text x="222.4" y="64.7">25</text>
<text x="222.4" y="62.2">26</text>
<text x="222.4" y="71">40</text>
<text x="176.7" y="76.1">20</text>
<text x="222.4" y="77.4">41</text>
<text x="176.7" y="78.7">38</text>
<text x="177.2" y="83.7">4</text>
<text x="222.4" y="79.9">42</text>
<text x="222.4" y="83.7">43</text>
<text x="177.2" y="86.3">5</text>
<text x="177.2" y="88.8">6</text>
<text x="222.4" y="86.3">44</text>
<text x="177.2" y="93.9">3</text>
<text x="177.2" y="91.4">7</text>
<text x="222.4" y="93.9">64</text>
<text x="222.4" y="91.4">65</text>
<text x="177.2" y="96.4">1</text>
<text x="177.2" y="99">2</text>
<text x="176.7" y="106.6">22</text>
<text x="176.7" y="104.1">23</text>
<text x="176.7" y="111.7">62</text>
<text x="222.4" y="109.1">11</text>
<text x="222.9" y="111.7">9</text>
<text x="176.7" y="114.2">61</text>
<text x="222.4" y="114.2">10</text>
<text x="222.4" y="116.8">12</text>
<text x="176.7" y="125.7">18</text>
<text x="222.4" y="124.4">48</text>
<text x="222.4" y="121.8">50</text>
<text x="96.7" y="128.2">C1</text>
<text x="96.7" y="130.7">C6</text>
<text x="111.9" y="128.2">C3</text>
<text x="111.9" y="130.7">C7</text>
<text x="176.7" y="130.7">15</text>
<text x="176.7" y="128.2">16</text>
<text x="222.4" y="129.5">49</text>
<text x="222.4" y="126.9">51</text>
<text x="111.9" y="133.3">C2</text>
<text x="176.7" y="133.3">17</text>
<text x="222.4" y="137.1">57</text>
<text x="222.4" y="134.5">58</text>
<text x="96.7" y="142.2">C5</text>
<text x="112.4" y="139.6">1</text>
<text x="112.4" y="142.2">2</text>
<text x="222.4" y="139.6">59</text>
<text x="222.4" y="142.2">60</text>
<text x="176.7" y="144.7">13</text>
<text x="222.4" y="144.7">14</text>
</g>
<g font-size="1" fill="#006464">
<text x="181.4" y="28.7">VBAT</text>
<text x="214.3" y="28.7">RF_ANT</text>
<text x="212.2" y="44">GNSS_ANT</text>
<text x="212" y="60.5">USB_VBUS</text>
<text x="213.7" y="63">USB_DM</text>
<text x="213.9" y="65.5">USB_DP</text>
<text x="181.4" y="66.8">PWRKEY</text>
<text x="213.4" y="71.9">VDD_EXT</text>
<text x="181.4" y="77">USB_BOOT</text>
<text x="181.4" y="79.5">ADC</text>
<text x="212.8" y="78.2">NETLIGHT</text>
<text x="214.3" y="80.8">STATUS</text>
<text x="181.4" y="84.6">UART1_CTS</text>
<text x="181.4" y="87.1">UART1_DCD</text>
<text x="181.4" y="89.7">UART1_DTR</text>
<text x="208.4" y="84.6">ANT_CONTROL1</text>
<text x="208.4" y="87.1">ANT_CONTROL0</text>
<text x="181.4" y="94.8">UART1_RTS</text>
<text x="181.4" y="92.2">UART1_RI</text>
<text x="213.6" y="94.8">I2C_SDA</text>
<text x="213.7" y="92.2">I2C_SCL</text>
<text x="181.4" y="97.3">UART1_TXD</text>
<text x="181.4" y="99.8">UART1_RXD</text>
<text x="181.4" y="107.5">UART2_TXD</text>
<text x="181.4" y="104.9">UART2_RXD</text>
<text x="181.4" y="112.5">UART3_RXD</text>
<text x="212.9" y="110">PCM_CLK</text>
<text x="213.2" y="112.5">PCM_DIN</text>
<text x="181.4" y="115.1">UART3_TXD</text>
<text x="211.8" y="115.1">PCM_DOUT</text>
<text x="211.8" y="117.6">PCM_SYNC</text>
<text x="213.6" y="122.7">SPI_CLK</text>
<text x="214.5" y="125.2">SPI_CS</text>
<text x="99.6" y="129">VCC</text>
<text x="99.6" y="131.6">VPP</text>
<text x="108.2" y="129">CLK</text>
<text x="108.4" y="131.6">I/O</text>
<text x="181.4" y="131.6">SIM_DATA</text>
<text x="181.4" y="129">SIM_CLK</text>
<text x="181.4" y="126.5">SIM_VDD</text>
<text x="212.8" y="130.3">SPI_MOSI</text>
<text x="212.8" y="127.8">SPI_MISO</text>
<text x="108.3" y="134.1">RST</text>
<text x="181.4" y="134.1">SIM_RST</text>
<text x="215.2" y="137.9">GPIO1</text>
<text x="215.2" y="135.4">GPIO2</text>
<text x="99.6" y="143">GND</text>
<text x="105.4" y="140.5">Shield1</text>
<text x="105.4" y="143">Shield2</text>
<text x="215.2" y="140.5">GPIO3</text>
<text x="215.2" y="143">GPIO4</text>
<text x="181.4" y="145.6">GND</text>
<text x="215.2" y="145.6">GPIO5</text>
</g>
</svg>
